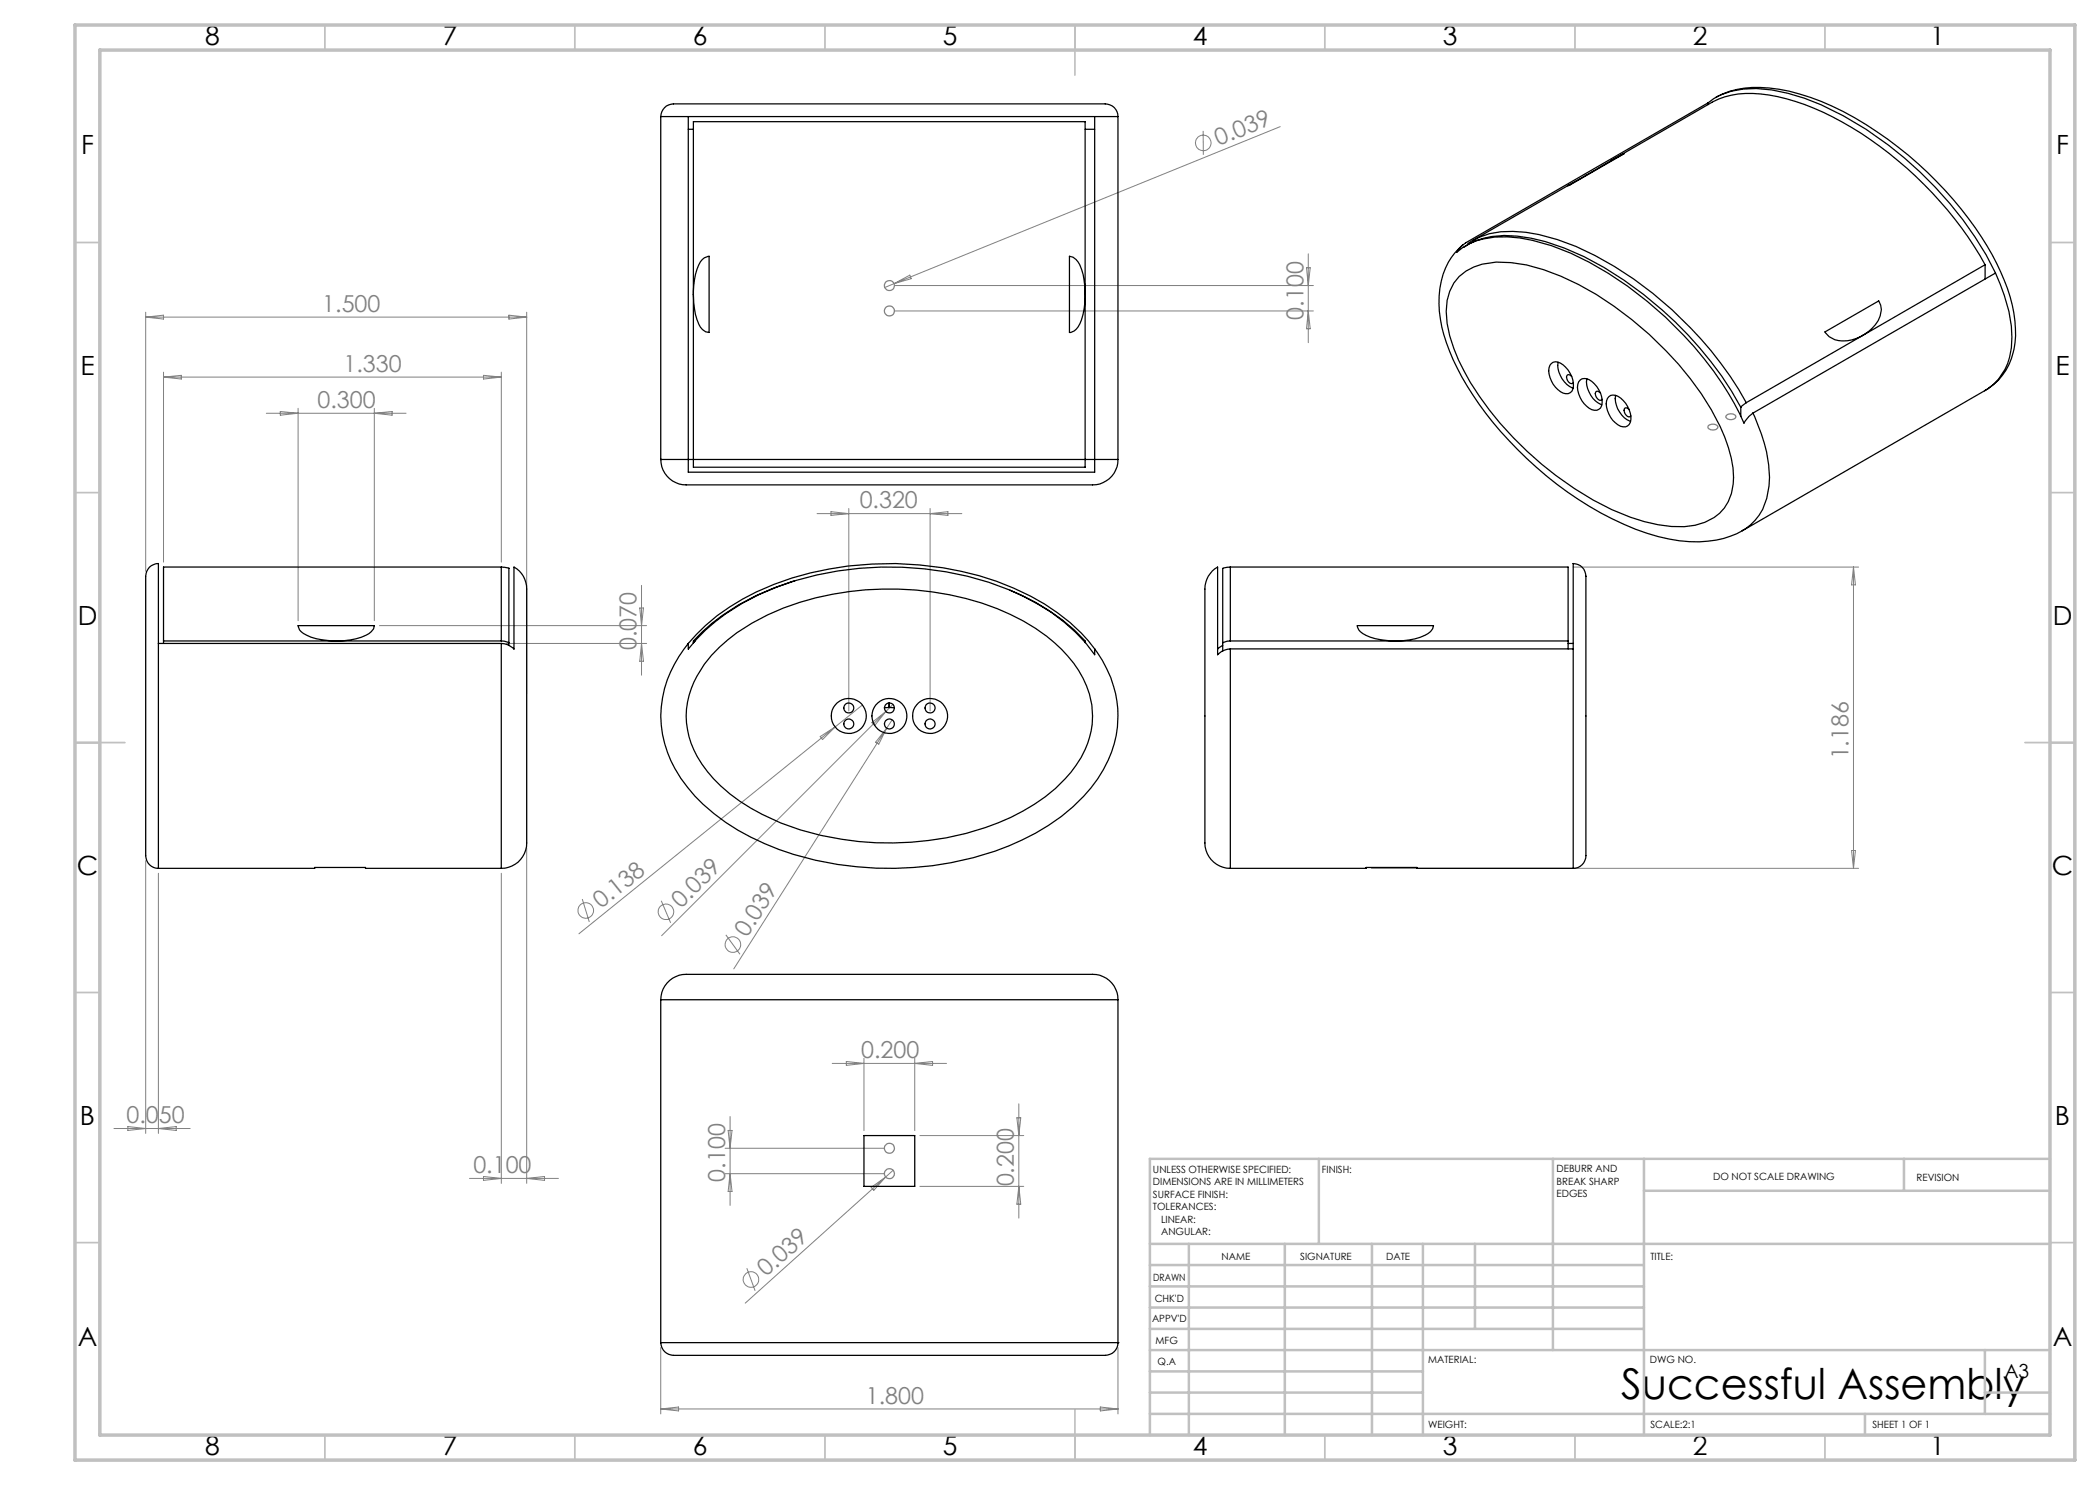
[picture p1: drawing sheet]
<svg xmlns="http://www.w3.org/2000/svg" width="420mm" height="297mm" viewBox="0 0 420 297" stroke-linecap="round" stroke-linejoin="round" font-family="sans-serif">
<g fill="none" stroke="#808080" stroke-width=".2">
<path d="M240.6 26.2l.1 4.8M256 25.3l-77.2 31.4M178.8 56.7l-1.8 .8M178.8 56.7l3.2-1.7 .2 .7zM178.9 57.1h83.8M261.3 53.5h.7l-.3 3.6zM261.7 50.8v17.7M29.1 62.4v51.9M29.1 63.4l3.6-.4v.8zM29.1 63.4h76.2M32.7 74.4v38M32.7 75.4h67.6"/>
<path d="M32.7 75.4l3.6-.3v.7zM96.7 75.1l3.6 .3-3.6 .4zM100.3 74.4v38M101.8 63l3.5 .4-3.5 .4zM105.3 62.4v76.3M178.9 62.2h83.8M261.7 62.2l.3 3.6h-.7zM53.3 82.7h27.9M56.1 82.3l3.5 .4-3.5 .3zM59.6 81.7v42.4M74.9 81.7v42.4M74.9 82.7l3.5-.4v.7z"/>
<path d="M128.3 117.1v17.9M163.4 102.7h29M166.2 102.3l3.6 .4-3.6 .4zM169.8 101.7v40.5M186 101.7v40.5M186 102.7l3.6-.4v.8zM314.6 113.4h57.1M370.7 113.4v60.3M370.7 113.4l.4 3.6h-.8zM75.9 125.1h53.4M101.3 128.7h28M128 121.6h.7l-.4 3.5z"/>
<path d="M128.3 128.7l.4 3.6h-.7zM164 147.3l3-1.9-2.5 2.5zM167 145.4l-51.2 41.4M172.5 141l-5.5 4.4M174.4 144.5l2.8-2.2-2.3 2.8zM177.3 145.6l-30.5 48.2M177.3 145.6l-1.5 3.2-.7-.4zM178.4 144l-1.1 1.6M178.6 140.9l-46.3 46.2M29.1 172.1v54.6M31.7 174.7v52M100.3 174.7v62"/>
<path d="M105.3 169.6v67.1M116.5 179.8l1.4 4.6M274.2 173.7h97.5M370.3 170.1h.8l-.4 3.6zM132.3 180.2l1.8 4.4M145.2 187l2.8 3.8M166.4 212.7h22.9M169.3 212.3l3.5 .4-3.5 .4zM172.8 211.7v14.4M183 211.7v14.4M183 212.7l3.5-.4v.8zM22.8 225.7h15.2"/>
<path d="M25.6 225.3l3.5 .4-3.5 .4zM31.7 225.7l3.5-.4v.8zM93.9 235.7h17.8M96.7 235.3l3.6 .4-3.6 .4zM105.3 235.7l3.6-.4v.8zM145 234.7h31.9M145 229.7h31.9M145.6 226.1h.8l-.4 3.6zM146 223.3v17.8M146 234.7l.4 3.6h-.8zM174.2 237.5l2.9-2.1-2.3 2.7zM177.1 235.4l-28.1 25.2"/>
<path d="M178.6 234.1l-1.5 1.3M184 227.1h20.8M184 237.3h20.8M203.4 223.6h.8l-.4 3.5zM203.8 220.8v22.8M203.8 237.3l.4 3.5h-.8zM149.4 253.6l1.6 4.6M132.2 269.5v13.3M223.6 269.5v13.3M132.2 281.8h91.4M132.2 281.8l3.5-.4v.8zM220.1 281.4l3.5 .4-3.5 .4z"/>
<circle cx="240.6" cy="28.6" r="1.54"/>
<circle cx="117.1" cy="182.1" r="1.56"/>
<circle cx="133.2" cy="182.4" r="1.57"/>
<circle cx="146.6" cy="188.9" r="1.56"/>
<circle cx="150.2" cy="255.9" r="1.56"/>
</g>
<g fill="none" stroke="#808080" stroke-width=".25">
<path d="M341.8 85.1a1.17 1.17 0 0 1 1.8 .4 1.13 1.13 0 0 1-2-.1zM345.3 83.1a1.2 1.2 0 0 1 1.9 .3 1.12 1.12 0 0 1-2-.1z"/>
<circle cx="177.9" cy="57.1" r="1"/>
<circle cx="177.9" cy="62.2" r="1"/>
<circle cx="177.9" cy="229.7" r="1"/>
<circle cx="177.9" cy="234.7" r="1"/>
</g>
<g fill="none" stroke="#c0c0c0" stroke-width=".35">
<path d="M65 5v5M115 5v5M165 5v5M215 5v10M265 5v5M315 5v5M365 5v5M15 48.5h5M410 48.5h5M15 98.5h5M410 98.5h5M15 148.5h10"/>
<path d="M405 148.5h10M15 198.5h5M410 198.5h5M15 248.5h5M410 248.5h5M65 287v5M115 287v5M165 287v5M215 282v10M265 287v5M315 287v5M365 287v5"/>
</g>
<g fill="none" stroke="#c0c0c0" stroke-width=".5">
<path d="M263.8 231.8v17M310.6 231.8v38.2M328.8 231.8v55.2M328.8 238.2h81.2M380.8 231.8v6.4M410 231.8h-180v55.2M230 248.8h180M230 257.3h98.8M230 253h98.8M237.8 248.8v38.2M257 248.8v38.2M274.4 248.8v38.2"/>
<path d="M284.6 248.8v38.2M295 248.8v17M230 265.8h98.8M230 261.5h98.8M230 278.5h54.6M230 274.3h54.6M230 270h180M397 278.5h13M397 270v12.8M230 282.8h180M373 282.8v4.2"/>
</g>
<path d="M15 5h400v287h-400zM20 10h390v277h-390z" fill="none" stroke="#c0c0c0" stroke-width=".7"/>
<g fill="none" stroke="#000" stroke-width=".25">
<path d="M343.9 19.1l-.8 .4M344.1 19a19.1 19.1 0 0 1 11.7-1.2 52.9 52.9 0 0 1 21.8 10.1 71.3 71.3 0 0 1 22.6 26.5 26 26 0 0 1 2.6 15.4 12 12 0 0 1-5.3 8M132.2 23.3a2.68 2.68 0 0 1 3.2-2.5h83.8a5.2 5.2 0 0 1 3.6 .7 2.47 2.47 0 0 1 .8 1.8M132.2 23.3h5.5M132.2 23.3v68.6M137.7 23.3h81.2M137.7 23.3v68.6M137.7 25.9h1M217 25.9h1.9M218.9 23.3h4.7M218.9 23.3v68.6M223.6 23.3v68.6"/>
<path d="M313.5 37.1l11.3-6.3-10.8 6.2zM313.7 37l-19.1 11M322.3 32.1l20.1-11.6a16.9 16.9 0 0 1 11.4-1.5 52.6 52.6 0 0 1 22.1 10.2 75.9 75.9 0 0 1 21.1 23.7M341.6 20.6l-48.5 28-.8 .6-1 1.3a13.3 13.3 0 0 1 10.1-3.1 37.6 37.6 0 0 1 16.5 5.1 73.2 73.2 0 0 1 30 30.1l.9 2 1-1.3 .8-.7M341.6 20.6a12 12 0 0 1 7.1-2.8 30.6 30.6 0 0 1 15.5 3.2 74.2 74.2 0 0 1 34.9 33.6M341.6 20.6v.3M140.5 51.9l.4-.3 .9-.3v15.2a2.94 2.94 0 0 1-2.4-2.6 16.4 16.4 0 0 1 .7-11.6zM213.9 51.3a3.2 3.2 0 0 1 2.4 2.6 17.1 17.1 0 0 1-.3 10.9 2.66 2.66 0 0 1-2.1 1.7zM291.8 55.3a11.3 11.3 0 0 1 7.4-2.9 29.8 29.8 0 0 1 13 2.8 68.3 68.3 0 0 1 30.1 26.7 28.4 28.4 0 0 1 4.4 13.6 9 9 0 0 1-7.7 9.6 24.1 24.1 0 0 1-13-1.7 67.2 67.2 0 0 1-28.1-21.4 45.1 45.1 0 0 1-8-14.8 13.5 13.5 0 0 1 .9-10.6zM292.6 49a14.4 14.4 0 0 0-4.8 11.7 33.9 33.9 0 0 0 5.6 16.5 73.2 73.2 0 0 0 33.7 28.6 29.1 29.1 0 0 0 17.6 1.9l2.6-1 1.2-.6 48.4-28M292.8 49.5a15.3 15.3 0 0 1 10.7-2.3 47.5 47.5 0 0 1 21.3 8.8 74.7 74.7 0 0 1 23.4 25.5M294.6 48l-1.1 .8"/>
<path d="M294.7 48.1a13.8 13.8 0 0 1 7.9-1.8 36.5 36.5 0 0 1 16.4 4.8 75.8 75.8 0 0 1 30.2 29.4M397 52.9l-24.4 14.2M397 52.9v2.9M399.1 54.6a28.7 28.7 0 0 1 3.2 15 11.1 11.1 0 0 1-5.4 8.5M399.1 54.6l-48.5 28M310.3 72.7a2.07 2.07 0 0 1 2.8 .7 4.4 4.4 0 0 1 1.3 4.9 1.89 1.89 0 0 1-2.8-.4 4.7 4.7 0 0 1-1.6-4.8zM311.6 72.5a5.2 5.2 0 0 0 3 5.1M314.3 75.3l-.5-.4-.3 .1a1.15 1.15 0 0 0 1 1.7l.2-.2M316 76a2.07 2.07 0 0 1 2.9 .8 4.4 4.4 0 0 1 1.2 4.8 1.89 1.89 0 0 1-2.8-.4 4.7 4.7 0 0 1-1.6-4.8zM317.4 75.8a5.2 5.2 0 0 0 3 5.2M320.1 78.6l-.6-.4-.2 .1a1.15 1.15 0 0 0 1 1.7l.1-.1M321.8 79.3a2.07 2.07 0 0 1 2.8 .8 4.3 4.3 0 0 1 1.2 4.8 1.85 1.85 0 0 1-2.7-.3 4.7 4.7 0 0 1-1.6-4.9z"/>
<path d="M323.1 79.1a5 5 0 0 0 3 5.2M365 66.4l10.7-6.2a3.9 3.9 0 0 1-.6 4.7 8 8 0 0 1-8.1 3l-1.2-.6zM372.6 67.1l-23.4 13.4M397.4 77.9l-.5 .2M132.2 91.9a5.2 5.2 0 0 0 6.1 5.1h77.4a12.4 12.4 0 0 0 4.9-.5 4.9 4.9 0 0 0 3-4.6M132.2 91.9h.1M132.2 91.9h5.5M137.7 91.9v2.5h81.2v-2.5M137.7 91.9h1M138.7 91.9h78.3M138.7 91.9v-67.6h78.3v67.6M138.7 91.9v1.5h78.3v-1.5"/>
<path d="M217 91.9h1.9M218.9 91.9h4.7M325.8 81.9l-.5-.3h-.3a1.15 1.15 0 0 0 1 1.7l.2-.1M348.2 81.5v1.8M349.2 80.5l-1 1M350.6 82.6a30.2 30.2 0 0 1 3.2 14.6 10.7 10.7 0 0 1-5.4 8.9M29.1 115.3v52a16.6 16.6 0 0 0 .3 4.8 2.49 2.49 0 0 0 2.3 1.6M31.7 112.7a2.53 2.53 0 0 0-2.6 2.5M31.7 112.7v16M100.3 113.4v14.8M101.8 113.7v14.8M101.8 113.7l-1.3-.3h-67.8v14.8"/>
<path d="M159 116.2a43.8 43.8 0 0 0-20.3 12v.3M202 118a41.3 41.3 0 0 1 15 10.2v.3M244.5 113.7l1.4-.3h67.7v14.8M244.5 113.7v14.8M246.1 113.4v14.8M314.6 112.7a2.53 2.53 0 0 1 2.6 2.5M314.6 112.7v17.1M317.2 115.3v52.7a12.7 12.7 0 0 1-.2 4.1 2.49 2.49 0 0 1-2.4 1.6M31.7 128.7v45M31.7 128.7h68.6M32.7 128.2h67.6M32.7 128.2v.5"/>
<path d="M59.6 125.1h15.3a2.59 2.59 0 0 1-1.7 1.9 15.4 15.4 0 0 1-12.5-.3 1.98 1.98 0 0 1-1.1-1.6zM100.3 128.7a3.6 3.6 0 0 1 2.5 1.1v-16.4a5.5 5.5 0 0 1 2.5 5.4v45.8a22.4 22.4 0 0 1-.2 5.4 5 5 0 0 1-4.8 3.7M100.3 128.2h.6l.9 .3M100.3 128.7v44.9M101.8 128.5v.6M137.7 128.7v1.1a39.2 39.2 0 0 1 17.8-12.4 65 65 0 0 1 46.3 .6 38.4 38.4 0 0 1 17.1 12.9v-1.1M137.7 128.7a21.8 21.8 0 0 0-2.7 25 34.6 34.6 0 0 0 15.1 13.7 64.2 64.2 0 0 0 40.1 5.1 50.5 50.5 0 0 0 24.4-11.1 25.4 25.4 0 0 0 8.9-16 22.3 22.3 0 0 0-4.6-15.6M137.7 128.7a43.3 43.3 0 0 1 20.7-13.1 65.8 65.8 0 0 1 44.4 2 39.5 39.5 0 0 1 16.1 12.2M138.7 128.5v.1M139 128.2l-.3 .3M143.9 129.4a44.8 44.8 0 0 1 22.6-10.6 60 60 0 0 1 35.6 4.1 31.6 31.6 0 0 1 13.6 11.2 16.3 16.3 0 0 1-.5 18.9 33.7 33.7 0 0 1-15.6 11.6 60.9 60.9 0 0 1-43.4 0 35.8 35.8 0 0 1-14.7-10.3 16.6 16.6 0 0 1-2.7-17.9 22.2 22.2 0 0 1 5.1-7zM244.5 129.1l-1 .7"/>
<path d="M244.5 128.5v1.7M246.1 129.8a3.8 3.8 0 0 0-2.6 1.1v-17.5a5.4 5.4 0 0 0-2.5 5.6v46.5a13.1 13.1 0 0 0 .4 5.2 5.1 5.1 0 0 0 4.7 3M246.1 128.2h-.6l-1 .3M246.1 129.8v43.9M246.1 128.2h67.5M246.1 129.8h68.5M271.5 125.1h15.2a2.55 2.55 0 0 1-1.7 1.9 15.3 15.3 0 0 1-12.4-.3 1.98 1.98 0 0 1-1.1-1.6zM313.6 128.2v1.6M313.6 128.7h1M314.6 129.8v43.9M177.8 141.5h-.9M177.8 141.5h.1"/>
<path d="M177.8 140.6v.9M177.9 141.5h1M177.9 140.6v.9M31.7 173.7h31.2v-.2h10.2v.2h27.2M100.3 173.6v.1M246.1 173.7h27.1v-.2h10.2v.2h31.2M132.2 200a5.2 5.2 0 0 1 6-5.1h78.8a8.1 8.1 0 0 1 4.3 .7 5 5 0 0 1 2.3 4.4M132.2 200h91.4M132.2 200v68.5M223.6 200v68.5M172.8 227.1h10.2v10.2h-10.2zM132.2 268.5a2.71 2.71 0 0 0 3.2 2.6h81.7a17.8 17.8 0 0 0 4.9-.2 2.45 2.45 0 0 0 1.6-2.4"/>
<path d="M132.2 268.5h91.4M223.6 268.5h.1"/>
<circle cx="169.8" cy="144.8" r=".98"/>
<circle cx="169.8" cy="143.2" r="3.5"/>
<circle cx="169.8" cy="141.6" r=".99"/>
<circle cx="177.9" cy="143.2" r="3.5"/>
<circle cx="177.9" cy="144.8" r="1"/>
<circle cx="177.9" cy="141.6" r="1.01"/>
<circle cx="186" cy="144.8" r="1"/>
<circle cx="186" cy="141.6" r="1.01"/>
<circle cx="186" cy="143.2" r="3.5"/>
</g>
<text font-size="8.5" x="324.3" y="279.7">Successful Assembly</text>
<g font-size="5.3">
<text x="41" y="9">8</text>
<text x="88.5" y="9">7</text>
<text x="138.5" y="9">6</text>
<text x="188.5" y="9">5</text>
<text x="238.5" y="9">4</text>
<text x="288.5" y="9">3</text>
<text x="338.5" y="9">2</text>
<text x="386" y="9">1</text>
<text x="16.2" y="30.7">F</text>
<text x="411.2" y="30.7">F</text>
<text x="16.1" y="75">E</text>
<text x="411.1" y="75">E</text>
<text x="15.5" y="125">D</text>
<text x="410.5" y="125">D</text>
<text x="15.4" y="175">C</text>
<text x="410.4" y="175">C</text>
<text x="16" y="225">B</text>
<text x="411" y="225">B</text>
<text x="15.5" y="269.2">A</text>
<text x="410.5" y="269.2">A</text>
<text x="41" y="291">8</text>
<text x="88.5" y="291">7</text>
<text x="138.5" y="291">6</text>
<text x="188.5" y="291">5</text>
<text x="238.5" y="291">4</text>
<text x="288.5" y="291">3</text>
<text x="338.5" y="291">2</text>
<text x="386" y="291">1</text>
</g>
<g font-size="4.7" fill="#808080">
<text x="243.7" y="29.2" transform="rotate(-22 243.7 29.2)">0.039</text>
<text x="64.5" y="62.4">1.500</text>
<text x="260.7" y="63.9" transform="rotate(-90 260.7 63.9)">0.100</text>
<text x="68.7" y="74.4">1.330</text>
<text x="63.5" y="81.6">0.300</text>
<text x="171.9" y="101.7">0.320</text>
<text x="127.3" y="130" transform="rotate(-90 127.3 130)">0.070</text>
<text x="369.7" y="151.9" transform="rotate(-90 369.7 151.9)">1.186</text>
<text x="120.2" y="181.8" transform="rotate(-39 120.2 181.8)">0.138</text>
<text x="136.2" y="181.7" transform="rotate(-45 136.2 181.7)">0.039</text>
<text x="149.4" y="187.6" transform="rotate(-58 149.4 187.6)">0.039</text>
<text x="172.2" y="211.7">0.200</text>
<text x="25.3" y="224.7">0.050</text>
<text x="94.7" y="234.7">0.100</text>
<text x="145" y="236.3" transform="rotate(-90 145 236.3)">0.100</text>
<text x="202.8" y="237.3" transform="rotate(-90 202.8 237.3)">0.200</text>
<text x="153.3" y="255.4" transform="rotate(-42 153.3 255.4)">0.039</text>
<text x="173.2" y="280.8">1.800</text>
</g>
<text font-size="3.9" x="400.9" y="275.5">A3</text>
<g font-size="2">
<text x="230.6" y="234.6">UNLESS OTHERWISE SPECIFIED:</text>
<text x="230.6" y="237.1">DIMENSIONS ARE IN MILLIMETERS</text>
<text x="230.6" y="239.6">SURFACE FINISH:</text>
<text x="264.4" y="234.6">FINISH:</text>
<text x="311.3" y="234.5">DEBURR AND</text>
<text x="311.3" y="237">BREAK SHARP</text>
<text x="311.3" y="239.5">EDGES</text>
<text x="342.6" y="236">DO NOT SCALE DRAWING</text>
<text x="383.3" y="236.2">REVISION</text>
<text x="230.6" y="242.1">TOLERANCES:</text>
<text x="232.2" y="244.6">LINEAR:</text>
<text x="232.2" y="247.1">ANGULAR:</text>
<text x="244.3" y="252">NAME</text>
<text x="260" y="251.9">SIGNATURE</text>
<text x="277.2" y="251.9">DATE</text>
<text x="330.1" y="251.9">TITLE:</text>
<text x="230.6" y="256.1">DRAWN</text>
<text x="230.9" y="260.3">CHK'D</text>
<text x="230.4" y="264.4">APPV'D</text>
<text x="231.1" y="268.8">MFG</text>
<text x="231.5" y="273">Q.A</text>
<text x="285.6" y="272.5">MATERIAL:</text>
<text x="330" y="272.5">DWG NO.</text>
<text x="285.6" y="285.5">WEIGHT:</text>
<text x="330.1" y="285.6">SCALE:2:1</text>
<text x="374.5" y="285.6">SHEET 1 OF 1</text>
</g>
</svg>
